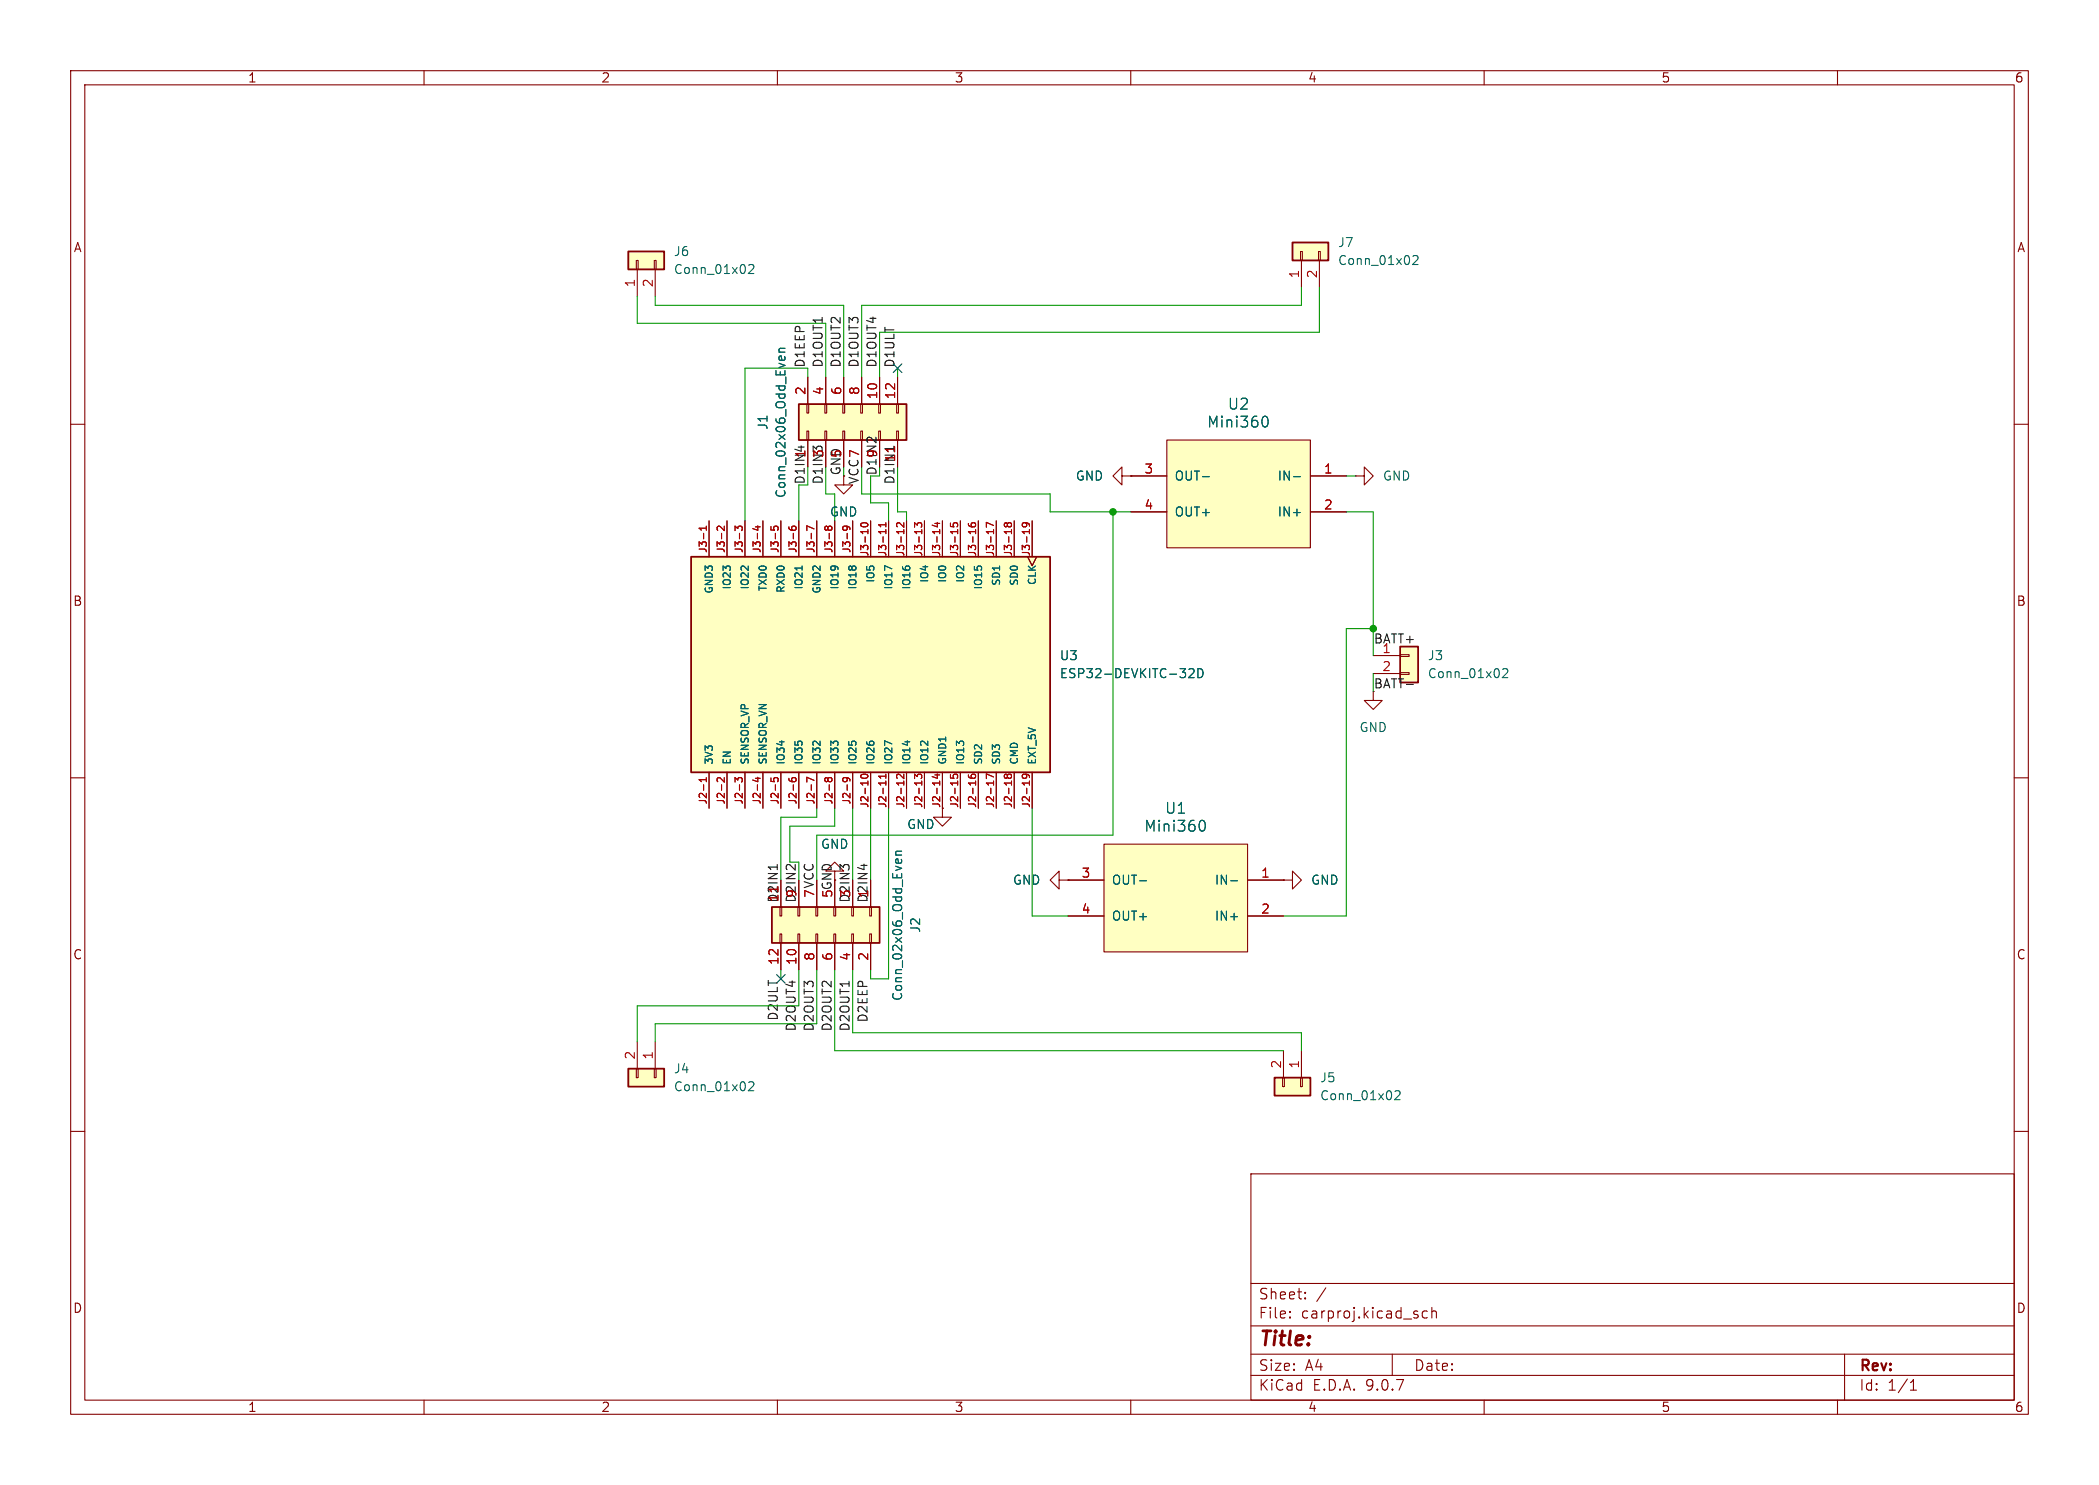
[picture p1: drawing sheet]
<svg xmlns="http://www.w3.org/2000/svg" width="297mm" height="210mm" viewBox="0 0 297 210" stroke-linecap="round" stroke-linejoin="round" font-family="sans-serif">
<g fill="none" stroke="#840000" stroke-width=".15">
<path d="M10 10h277v190h-277zM12 12h273v186h-273zM60 10v2M110 10v2M160 10v2M210 10v2M260 10v2M10 60h2M285 60h2M10 110h2M285 110h2M118.1 123.2h1.3l-1.3-1.3-1.3 1.3h1.3v1.3"/>
<path d="M149.9 124.5v-1.3l-1.3 1.3 1.3 1.2v-1.2h1.2M151.1 124.5h.1M10 160h2M177 166h108v32h-108zM285 160h2M60 198v2M110 198v2M160 198v2M177 194.5h108M177 191.5h108M177 187.5h108M177 181.5h108"/>
<path d="M182.5 186.3h.1l-.1 .1M182.5 186.3v.1M182.5 185.5v.1M182.5 185.5h.1l-.1 .1M184.7 183.6v.1M184.7 183.6h-.1l.1 .1M184.7 182.8v.1M184.7 182.8h-.1l.1 .1M187.6 182.1l-1.3 2M197 191.5v3M202 185.5l-.5-.1-.3 .3v.4l.2 .2 .1 .1 .5-.1M202.6 185.5a.37 .37 0 0 1 .6 .1v.8"/>
<path d="M202.6 184.9v1.5M210 198v2M260 198v2M261 191.5v6.5M270.3 196.6h.9M270.3 195.5l.4-.4v1.5"/>
</g>
<path d="M156.2 119.4h20.3v15.2h-20.3z" fill="#ffffc2"/>
<path d="M158.7 67.3v-1.3l-1.2 1.3 1.2 1.3v-1.3h1.3M160 67.3h.1M156.2 119.4h20.3v15.2h-20.3zM151.1 129.5h5.1M151.1 124.5h5.1M176.5 129.5h5.1M176.5 124.5h5.1" fill="none" stroke="#840000" stroke-width=".15"/>
<path d="M169.9 116.1a.36 .36 0 0 1 .6 .2 .79 .79 0 0 1-.5 1.2h-.1M161.3 124.6h.9M174.1 124.6h1" fill="none" stroke="#006464" stroke-width=".15"/>
<path d="M198.1 91.4h2.6v5.1h-2.6z" fill="#ffffc2"/>
<path d="M198.1 91.4h2.6v5.1h-2.6z" fill="none" stroke="#840000" stroke-width=".25"/>
<path d="M194.3 92.7h3.8M194.3 95.3h3.8M198.1 92.6h1.3v.2h-1.3zM198.1 95.1h1.3v.3h-1.3z" fill="none" stroke="#840000" stroke-width=".15"/>
<path d="M212.6 94.7l.2-.1h.3l.2 .1v.2v.2l-.7 .7h.7" fill="none" stroke="#006464" stroke-width=".15"/>
<path d="M182.9 34.3h5.1v2.5h-5.1z" fill="#ffffc2"/>
<path d="M182.9 34.3h5.1v2.5h-5.1z" fill="none" stroke="#840000" stroke-width=".25"/>
<path d="M184 35.6h.3v1.2h-.3zM184.1 36.8v3.8M186.6 35.6h.2v1.2h-.2zM186.7 36.8v3.8" fill="none" stroke="#840000" stroke-width=".15"/>
<path d="M199.9 36.3l.2-.2h.3l.2 .2v.2v.2l-.7 .7h.7" fill="none" stroke="#006464" stroke-width=".15"/>
<path d="M165.1 62.2h20.3v15.3h-20.3z" fill="#ffffc2"/>
<path d="M160 72.4h5.1M160 67.3h5.1M165.1 62.2h20.3v15.3h-20.3zM185.4 72.4h5.1M185.4 67.3h5.1M133.3 114.3v1.3h1.3l-1.3 1.2-1.2-1.2h1.2" fill="none" stroke="#840000" stroke-width=".15"/>
<path d="M178.8 58.9a.36 .36 0 0 1 .6 .3 .79 .79 0 0 1-.5 1.2l-.1-.1M170.1 67.4h1M183 67.4h1" fill="none" stroke="#006464" stroke-width=".15"/>
<path d="M88.9 151.1h5.1v2.6h-5.1z" fill="#ffffc2"/>
<path d="M88.9 151.1h5.1v2.6h-5.1z" fill="none" stroke="#840000" stroke-width=".25"/>
<path d="M90 151.1h.3v1.3h-.3zM90.2 147.3v3.8M92.6 151.1h.2v1.3h-.2zM92.7 147.3v3.8" fill="none" stroke="#840000" stroke-width=".15"/>
<path d="M105.9 153.1l.2-.1h.3l.2 .1 .1 .2-.1 .2-.7 .7h.8" fill="none" stroke="#006464" stroke-width=".15"/>
<path d="M97.8 78.7h50.8v30.5h-50.8z" fill="#ffffc2"/>
<path d="M97.8 78.7h50.8v30.5h-50.8z" fill="none" stroke="#840000" stroke-width=".25"/>
<g fill="none" stroke="#840000" stroke-width=".15">
<path d="M100.3 73.7v5M102.9 73.7v5M105.4 73.7v5M107.9 73.7v5M110.5 73.7v5M113 73.7v5M115.6 73.7v5M118.1 73.7v5M120.6 73.7v5M123.2 73.7v5M125.7 73.7v5M128.3 73.7v5"/>
<path d="M130.8 73.7v5M133.3 73.7v5M135.9 73.7v5M138.4 73.7v5M141 73.7v5M143.5 73.7v5M145.4 78.7l.6 1.3 .7-1.3M146 73.7v5M100.3 109.2v5.1M102.9 109.2v5.1M105.4 109.2v5.1M107.9 109.2v5.1"/>
<path d="M110.5 109.2v5.1M113 109.2v5.1M115.6 109.2v5.1M118.1 109.2v5.1M120.6 109.2v5.1M123.2 109.2v5.1M125.7 109.2v5.1M128.3 109.2v5.1M130.8 109.2v5.1M133.3 109.2v5.1M135.9 109.2v5.1M138.4 109.2v5.1"/>
<path d="M141 109.2v5.1M143.5 109.2v5.1M146 109.2v5.1"/>
</g>
<g fill="none" stroke="#a90000" stroke-width=".15">
<path d="M99.9 74.4v.6M99.9 74.7h-1l.3 .3M102.5 74.4v.6l-.7-.6-.3 .2 .1 .4M104 75v-.6l.4 .3 .1-.2h.4l.1 .1-.1 .4M106.9 74.5h.7M107.2 74.4v.6l-.7-.3M109.1 74.5v.4l.5 .1-.1-.2v-.3l.2-.1 .3 .1 .1 .1-.1 .4M111.6 74.5l.1 .3a.68 .68 0 0 0 .9 0l-.1-.3-.3-.1-.2 .2v.2l.2 .2M115.2 74.8l-1-.4v.6M117.1 74.6l-.2-.2-.2 .2 .1 .3 .1 .1 .2-.2M117.1 74.6v.2M117.1 74.6l.2-.2 .3 .1 .1 .1v.3l-.2 .1h-.2l-.2-.2"/>
<path d="M119.7 74.4l.2 .2v.2l-.2 .2-.4-.1-.1-.3 .1-.1a.67 .67 0 0 1 1 .2v.2M121.8 74.1a.6 .6 0 0 1 1 .2 .58 .58 0 0 1-1-.1zM125.3 73.9v.6M125.3 74.9v.6M125.3 74.2h-1l.3 .3M127.9 73.9v.7l-.7-.7-.3 .2 .1 .4M129.4 74.6v-.7l.4 .4 .1-.3h.4l.1 .1-.1 .5M132.3 74h.7M132.6 73.9v.6l-.7-.2M134.5 74v.5h.5l-.1-.1v-.4l.2-.1 .3 .1 .1 .1-.1 .4M137 74l.1 .3a.68 .68 0 0 0 .9 0l-.1-.3-.3-.1-.2 .2v.2l.2 .2M140.6 74.3l-1-.4v.7"/>
<path d="M142.5 74.1l-.2-.2-.2 .2 .1 .3 .1 .1 .2-.2M142.5 74.1v.2M142.5 74.1l.2-.2 .3 .1 .1 .1v.3l-.2 .1h-.3l-.1-.2M145.1 73.9l.2 .2v.2l-.2 .2-.4-.1-.1-.3 .1-.1a.67 .67 0 0 1 1 .2v.2M99.9 110v.6M99.9 110.3h-1l.3 .3M102.5 110v.6l-.7-.6-.3 .2 .1 .4M104 110.6v-.6l.4 .3 .1-.3h.4l.1 .2-.1 .4M106.9 110.1h.7M107.2 109.9v.7l-.7-.3M109.1 110v.5l.5 .1-.1-.2v-.3l.2-.1h.3l.1 .2-.1 .4M111.6 110.1l.1 .3a.68 .68 0 0 0 .9 0l-.1-.4h-.3l-.2 .2v.2l.2 .2"/>
<path d="M115.2 110.4l-1-.5v.7M117.1 110.2l-.2-.2-.2 .2 .1 .3 .1 .1 .2-.2M117.1 110.2l.2-.2h.3l.1 .2v.3l-.2 .1h-.2l-.2-.2M117.1 110.2v.2M119.7 110l.2 .2v.2l-.2 .2-.4-.1-.1-.3 .1-.2a.67 .67 0 0 1 1 .3v.2M121.8 109.6a.6 .6 0 0 1 1 .2 .58 .58 0 0 1-1-.1zM125.3 109.5v.6M125.3 110.5v.5M125.3 109.8h-1l.3 .3M127.9 109.5v.6l-.7-.6-.3 .2 .1 .4M129.4 110.1v-.6l.4 .3 .1-.3h.4l.1 .2-.1 .4M132.3 109.6h.7"/>
<path d="M132.6 109.4v.7l-.7-.3M134.5 109.5v.5l.5 .1-.1-.2v-.3l.2-.1h.3l.1 .2-.1 .4M137 109.6l.1 .3a.68 .68 0 0 0 .9 0l-.1-.4h-.3l-.2 .2v.2l.2 .2M140.6 109.9l-1-.5v.7M142.5 109.7l-.2-.2-.2 .2 .1 .3 .1 .1 .2-.2M142.5 109.7l.2-.2h.3l.1 .2v.3l-.2 .1-.3-.1-.1-.1M142.5 109.7v.2M145.1 109.5l.2 .2v.2l-.2 .2-.4-.1-.1-.3 .1-.2a.67 .67 0 0 1 1 .3v.2"/>
</g>
<path d="M113.5 80v.6M168.2 94.7l.2-.1h.3l.2 .1 .1 .2-.1 .2-.7 .7h.8M169.5 94.6a.64 .64 0 0 1 .7 .6 .64 .64 0 0 1-.7 .6z" fill="none" stroke="#006464" stroke-width=".15"/>
<path d="M109.2 128.3h15.3v5.1h-15.3z" fill="#ffffc2"/>
<path d="M109.2 128.3h15.3v5.1h-15.3z" fill="none" stroke="#840000" stroke-width=".25"/>
<g fill="none" stroke="#840000" stroke-width=".15">
<path d="M110.4 128.3h.2v1.2h-.2zM110.4 132.1h.2v1.3h-.2zM110.5 124.5v3.8M110.5 133.4v3.8M112.9 128.3h.3v1.2h-.3zM112.9 132.1h.3v1.3h-.3zM113 124.5v3.8M113 133.4v3.8M115.4 128.3h.3v1.2h-.3zM115.4 132.1h.3v1.3h-.3zM115.6 124.5v3.8M115.6 133.4v3.8"/>
<path d="M118 128.3h.2v1.2h-.2zM118 132.1h.2v1.3h-.2zM118.1 124.5v3.8M118.1 133.4v3.8M120.5 128.3h.3v1.2h-.3zM120.5 132.1h.3v1.3h-.3zM120.6 124.5v3.8M120.6 133.4v3.8M123.1 128.3h.2v1.2h-.2zM123.1 132.1h.2v1.3h-.2zM123.2 124.5v3.8M123.2 133.4v3.8"/>
</g>
<path d="M126.7 121.9l.1-.4h.2l.2 .6M126.7 120.9h.9M127.5 121.5l.1 .4M127.6 120.4h-.8l-.1 .3 .2 .2" fill="none" stroke="#006464" stroke-width=".15"/>
<path d="M180.3 152.4h5.1v2.5h-5.1z" fill="#ffffc2"/>
<path d="M180.3 152.4h5.1v2.5h-5.1z" fill="none" stroke="#840000" stroke-width=".25"/>
<path d="M119.4 67.3v1.3h1.2l-1.2 1.3-1.3-1.3h1.3M181.5 152.4h.2v1.3h-.2zM181.6 148.6v3.8M184 152.4h.3v1.3h-.3zM184.1 148.6v3.8" fill="none" stroke="#840000" stroke-width=".15"/>
<path d="M197.4 154.4l.2-.2h.3l.1 .2 .1 .2-.1 .2-.7 .7h.8" fill="none" stroke="#006464" stroke-width=".15"/>
<path d="M113 57.2h15.3v5h-15.3z" fill="#ffffc2"/>
<path d="M113 57.2h15.3v5h-15.3z" fill="none" stroke="#840000" stroke-width=".25"/>
<g fill="none" stroke="#840000" stroke-width=".15">
<path d="M114.2 57.2h.2v1.2h-.2zM114.3 53.3v3.9M116.7 57.2h.3v1.2h-.3zM116.8 53.3v3.9M119.3 57.2h.2v1.2h-.2zM119.4 53.3v3.9M121.8 57.2h.2v1.2h-.2zM121.9 53.3v3.9M124.3 57.2h.3v1.2h-.3zM124.5 53.3v3.9M126.9 57.2h.2v1.2h-.2zM127 53.3v3.9"/>
<path d="M114.2 61h.2v1.2h-.2zM114.3 62.2v3.8M116.7 61h.3v1.2h-.3zM116.8 62.2v3.8M119.3 61h.2v1.2h-.2zM119.4 62.2v3.8M121.8 61h.2v1.2h-.2zM121.9 62.2v3.8M124.3 61h.3v1.2h-.3zM124.5 62.2v3.8M126.9 61h.2v1.2h-.2zM127 62.2v3.8"/>
<path d="M194.3 97.8v1.3h1.3l-1.3 1.2-1.3-1.2h1.3"/>
</g>
<path d="M126.6 63.2v.7" fill="none" stroke="#a90000" stroke-width=".15"/>
<path d="M110.2 50.8l.1-.4 .2-.1 .1 .7M110.2 49.8h.9M111 50.4l.1 .4M111.1 49.3h-.8l-.1 .3 .1 .2" fill="none" stroke="#006464" stroke-width=".15"/>
<path d="M88.9 35.6h5.1v2.5h-5.1z" fill="#ffffc2"/>
<path d="M88.9 35.6h5.1v2.5h-5.1z" fill="none" stroke="#840000" stroke-width=".25"/>
<g fill="none" stroke="#840000" stroke-width=".15">
<path d="M90 36.8h.3v1.3h-.3zM90.2 38.1v3.8M92.6 36.8h.2v1.3h-.2zM92.7 38.1v3.8M114.3 53.3v3.9M116.8 53.3v3.9M119.4 53.3v3.9M121.9 53.3v3.9M124.5 53.3v3.9M127 53.3v3.9M100.3 73.7v5M102.9 73.7v5"/>
<path d="M105.4 73.7v5M107.9 73.7v5M110.5 73.7v5M113 73.7v5M114.3 62.2v3.8M115.6 73.7v5M116.8 62.2v3.8M118.1 73.7v5M119.4 62.2v3.8M120.6 73.7v5M121.9 62.2v3.8M123.2 73.7v5"/>
<path d="M124.5 62.2v3.8M125.7 73.7v5M127 62.2v3.8M128.3 73.7v5M130.8 73.7v5M133.3 73.7v5M135.9 73.7v5M138.4 73.7v5M141 73.7v5M143.5 73.7v5M145.4 78.7l.6 1.3 .7-1.3M146 73.7v5"/>
<path d="M160 67.3h.1M160 72.4h5.1M160 67.3h5.1M185.4 72.4h5.1M185.4 67.3h5.1M191.8 67.3h1.2v-1.3l1.3 1.3-1.3 1.3v-1.3M191.8 67.3h.1M100.3 109.2v5.1M102.9 109.2v5.1M105.4 109.2v5.1M107.9 109.2v5.1M110.5 109.2v5.1"/>
<path d="M113 109.2v5.1M115.6 109.2v5.1M118.1 109.2v5.1M120.6 109.2v5.1M123.2 109.2v5.1M125.7 109.2v5.1M128.3 109.2v5.1M130.8 109.2v5.1M133.3 109.2v5.1M135.9 109.2v5.1M138.4 109.2v5.1M141 109.2v5.1"/>
<path d="M143.5 109.2v5.1M146 109.2v5.1M110.5 124.5v3.8M110.5 133.4v3.8M113 124.5v3.8M113 133.4v3.8M115.6 124.5v3.8M115.6 133.4v3.8M118.1 124.5v3.8M118.1 133.4v3.8M120.6 124.5v3.8M120.6 133.4v3.8"/>
<path d="M123.2 124.5v3.8M123.2 133.4v3.8M151.1 124.5h.1M151.1 129.5h5.1M151.1 124.5h5.1M176.5 129.5h5.1M176.5 124.5h5.1M181.6 124.5h1.3v-1.3l1.2 1.3-1.2 1.2v-1.2M181.6 124.5h.1"/>
</g>
<g fill="none" stroke="#006464" stroke-width=".15">
<path d="M105.9 37.5l.2-.1h.3l.2 .1 .1 .3-.1 .2-.7 .7h.8M110.2 50.8l.1-.4 .2-.1 .1 .7M110.2 49.8h.9M111 50.4l.1 .4M111.1 49.3h-.8l-.1 .3 .1 .2M178.8 58.9a.36 .36 0 0 1 .6 .3 .79 .79 0 0 1-.5 1.2l-.1-.1M170.1 67.4h1M183 67.4h1M113.5 80v.6M168.2 94.7l.2-.1h.3l.2 .1 .1 .2-.1 .2-.7 .7h.8M169.5 94.6a.64 .64 0 0 1 .7 .6 .64 .64 0 0 1-.7 .6zM169.9 116.1a.36 .36 0 0 1 .6 .2 .79 .79 0 0 1-.5 1.2h-.1"/>
<path d="M126.7 121.9l.1-.4h.2l.2 .6M126.7 120.9h.9M127.5 121.5l.1 .4M127.6 120.4h-.8l-.1 .3 .2 .2M161.3 124.6h.9M174.1 124.6h1"/>
</g>
<path d="M126.5 63.1v.7M199 96.8h1M110 122.3v.7" fill="none" stroke="#0f0f0f" stroke-width=".15"/>
<g fill="none" stroke="#009600" stroke-width=".15">
<path d="M90.2 41.9v3.8h26.6v7.6M92.7 41.9v1.3h26.7v10.1M114.3 53.3v-1.2h-8.9v21.6M127 52.1v1.2M184.1 40.6v2.6h-62.2v10.1M186.7 40.6v6.4h-62.2v6.3M113 68.6v5.1M116.8 66v3.9h1.3v3.8M121.9 66v3.9h26.7v2.5h11.4M123.2 67.3v3.8h2.5v2.6M127 66v6.4h1.3v1.3M157.5 72.4v45.7h-41.9v6.4"/>
<path d="M190.5 72.4h3.8v20.3M190.5 67.3h1.3M194.3 88.9h-3.8v40.6h-8.9M194.3 95.3v2.5M115.6 114.3v1.3h-5.1v8.9M118.1 114.3v2.5h-6.3v5.1h1.2v2.6M120.6 114.3v10.2M123.2 114.3v10.2M125.7 114.3v24.1h-2.5v-1.2M146 114.3v15.2h5.1M110.5 137.2v1.2M113 137.2v5h-22.8v5.1"/>
<path d="M115.6 137.2v7.6h-22.9v2.5M118.1 137.2v11.4h63.5M120.6 137.2v8.9h63.5v2.5"/>
</g>
<path d="M126.4 51.5l1.2 1.2M127.6 51.5l-1.2 1.2M109.9 137.8l1.2 1.2M111.1 137.8l-1.2 1.2" fill="none" stroke="#000084" stroke-width=".15"/>
<g fill="none" stroke="#a90000" stroke-width=".15">
<path d="M99.9 74.4v.6M99.9 74.7h-1l.3 .3M102.5 74.4v.6l-.7-.6-.3 .2 .1 .4M104 75v-.6l.4 .3 .1-.2h.4l.1 .1-.1 .4M106.9 74.5h.7M107.2 74.4v.6l-.7-.3M109.1 74.5v.4l.5 .1-.1-.2v-.3l.2-.1 .3 .1 .1 .1-.1 .4M111.6 74.5l.1 .3a.68 .68 0 0 0 .9 0l-.1-.3-.3-.1-.2 .2v.2l.2 .2M115.2 74.8l-1-.4v.6M117.1 74.6l-.2-.2-.2 .2 .1 .3 .1 .1 .2-.2M117.1 74.6v.2M117.1 74.6l.2-.2 .3 .1 .1 .1v.3l-.2 .1h-.2l-.2-.2"/>
<path d="M119.7 74.4l.2 .2v.2l-.2 .2-.4-.1-.1-.3 .1-.1a.67 .67 0 0 1 1 .2v.2M121.8 74.1a.6 .6 0 0 1 1 .2 .58 .58 0 0 1-1-.1zM125.3 73.9v.6M125.3 74.9v.6M125.3 74.2h-1l.3 .3M126.6 63.2v.7M127.9 73.9v.7l-.7-.7-.3 .2 .1 .4M129.4 74.6v-.7l.4 .4 .1-.3h.4l.1 .1-.1 .5M132.3 74h.7M132.6 73.9v.6l-.7-.2M134.5 74v.5h.5l-.1-.1v-.4l.2-.1 .3 .1 .1 .1-.1 .4M137 74l.1 .3a.68 .68 0 0 0 .9 0l-.1-.3-.3-.1-.2 .2v.2l.2 .2"/>
<path d="M140.6 74.3l-1-.4v.7M142.5 74.1l-.2-.2-.2 .2 .1 .3 .1 .1 .2-.2M142.5 74.1v.2M142.5 74.1l.2-.2 .3 .1 .1 .1v.3l-.2 .1h-.3l-.1-.2M145.1 73.9l.2 .2v.2l-.2 .2-.4-.1-.1-.3 .1-.1a.67 .67 0 0 1 1 .2v.2M99.9 110v.6M99.9 110.3h-1l.3 .3M102.5 110v.6l-.7-.6-.3 .2 .1 .4M104 110.6v-.6l.4 .3 .1-.3h.4l.1 .2-.1 .4M106.9 110.1h.7M107.2 109.9v.7l-.7-.3M109.1 110v.5l.5 .1-.1-.2v-.3l.2-.1h.3l.1 .2-.1 .4"/>
<path d="M111.6 110.1l.1 .3a.68 .68 0 0 0 .9 0l-.1-.4h-.3l-.2 .2v.2l.2 .2M115.2 110.4l-1-.5v.7M117.1 110.2l-.2-.2-.2 .2 .1 .3 .1 .1 .2-.2M117.1 110.2l.2-.2h.3l.1 .2v.3l-.2 .1h-.2l-.2-.2M117.1 110.2v.2M119.7 110l.2 .2v.2l-.2 .2-.4-.1-.1-.3 .1-.2a.67 .67 0 0 1 1 .3v.2M121.8 109.6a.6 .6 0 0 1 1 .2 .58 .58 0 0 1-1-.1zM125.3 109.5v.6M125.3 110.5v.5M125.3 109.8h-1l.3 .3M127.9 109.5v.6l-.7-.6-.3 .2 .1 .4M129.4 110.1v-.6l.4 .3 .1-.3h.4l.1 .2-.1 .4"/>
<path d="M132.3 109.6h.7M132.6 109.4v.7l-.7-.3M134.5 109.5v.5l.5 .1-.1-.2v-.3l.2-.1h.3l.1 .2-.1 .4M137 109.6l.1 .3a.68 .68 0 0 0 .9 0l-.1-.4h-.3l-.2 .2v.2l.2 .2M140.6 109.9l-1-.5v.7M142.5 109.7l-.2-.2-.2 .2 .1 .3 .1 .1 .2-.2M142.5 109.7l.2-.2h.3l.1 .2v.3l-.2 .1-.3-.1-.1-.1M142.5 109.7v.2M145.1 109.5l.2 .2v.2l-.2 .2-.4-.1-.1-.3 .1-.2a.67 .67 0 0 1 1 .3v.2"/>
</g>
<g fill="#009600" stroke="#009600" stroke-width=".15">
<circle cx="194.3" cy="88.9" r=".46"/>
<circle cx="157.5" cy="72.4" r=".46"/>
</g>
<text font-size="2.8" fill="#840000" x="178" y="190.9">Title:</text>
<g font-size="2.1" fill="#006464">
<text x="173.7" y="58.1">U2</text>
<text x="170.7" y="60.7">Mini360</text>
<text x="161.8" y="117.8">Mini360</text>
<text x="164.8" y="115.3">U1</text>
</g>
<g font-size="2.1" fill="#840000">
<text x="178" y="184">Sheet:</text>
<text x="178" y="186.7">File:</text>
<text x="184.1" y="186.7">carproj.kicad_sch</text>
<text x="178" y="196.9">KiCad</text>
<text x="178" y="194.1">Size:</text>
<text x="184.7" y="194.1">A4</text>
<text x="185.7" y="196.9">E.D.A.</text>
<text x="193.3" y="196.9">9.0.7</text>
<text x="200" y="194.1">Date:</text>
<text x="263" y="194.3">Rev:</text>
<text x="263" y="196.9">Id:</text>
<text x="267.1" y="196.9">1/1</text>
</g>
<g font-size="1.8" fill="#840000">
<text x="35" y="11.9">1</text>
<text x="85" y="11.9">2</text>
<text x="135" y="11.9">3</text>
<text x="185" y="11.9">4</text>
<text x="235" y="11.9">5</text>
<text x="285" y="11.9">6</text>
<text x="10.3" y="35.9">A</text>
<text x="285.3" y="35.9">A</text>
<text x="119" y="67.3" transform="rotate(-90 119 67.3)">GND</text>
<text x="10.3" y="85.9">B</text>
<text x="285.3" y="85.9">B</text>
<text x="117.9" y="127.1" transform="rotate(-90 117.9 127.1)">5GND</text>
<text x="10.3" y="135.9">C</text>
<text x="285.3" y="135.9">C</text>
<text x="10.3" y="185.9">D</text>
<text x="285.3" y="185.9">D</text>
<text x="35" y="199.9">1</text>
<text x="85" y="199.9">2</text>
<text x="135" y="199.9">3</text>
<text x="185" y="199.9">4</text>
<text x="235" y="199.9">5</text>
<text x="285" y="199.9">6</text>
</g>
<g font-size="1.8" fill="#006464">
<text x="189.2" y="35.2">J7</text>
<text x="95.3" y="36.4">J6</text>
<text x="95.3" y="39">Conn_01x02</text>
<text x="189.2" y="37.7">Conn_01x02</text>
<text x="108.8" y="60.9" transform="rotate(-90 108.8 60.9)">J1</text>
<text x="111.4" y="70.5" transform="rotate(-90 111.4 70.5)">Conn_02x06_Odd_Even</text>
<text x="152.1" y="68.2">GND</text>
<text x="166.1" y="68.2">OUT-</text>
<text x="180.7" y="68.2">IN-</text>
<text x="195.6" y="68.2">GND</text>
<text x="117.3" y="73.3">GND</text>
<text x="166.1" y="73.3">OUT+</text>
<text x="180.7" y="73.3">IN+</text>
<text x="149.9" y="93.6">U3</text>
<text x="201.9" y="93.6">J3</text>
<text x="149.9" y="96.1">ESP32-DEVKITC-32D</text>
<text x="201.9" y="96.1">Conn_01x02</text>
<text x="192.3" y="103.7">GND</text>
<text x="128.3" y="117.4">GND</text>
<text x="116.1" y="120.2">GND</text>
<text x="143.2" y="125.3">GND</text>
<text x="157.2" y="125.3">OUT-</text>
<text x="171.8" y="125.3">IN-</text>
<text x="185.4" y="125.3">GND</text>
<text x="157.2" y="130.4">OUT+</text>
<text x="171.8" y="130.4">IN+</text>
<text x="130.4" y="132" transform="rotate(-90 130.4 132)">J2</text>
<text x="127.9" y="141.6" transform="rotate(-90 127.9 141.6)">Conn_02x06_Odd_Even</text>
<text x="95.3" y="152">J4</text>
<text x="95.3" y="154.5">Conn_01x02</text>
<text x="186.7" y="153.3">J5</text>
<text x="186.7" y="155.8">Conn_01x02</text>
</g>
<g font-size="1.8" fill="#a90000">
<text x="89.9" y="40.7" transform="rotate(-90 89.9 40.7)">1</text>
<text x="92.5" y="40.7" transform="rotate(-90 92.5 40.7)">2</text>
<text x="183.9" y="39.4" transform="rotate(-90 183.9 39.4)">1</text>
<text x="186.4" y="39.4" transform="rotate(-90 186.4 39.4)">2</text>
<text x="114" y="56" transform="rotate(-90 114 56)">2</text>
<text x="116.6" y="56" transform="rotate(-90 116.6 56)">4</text>
<text x="119.1" y="56" transform="rotate(-90 119.1 56)">6</text>
<text x="121.7" y="56" transform="rotate(-90 121.7 56)">8</text>
<text x="124.2" y="56.6" transform="rotate(-90 124.2 56.6)">10</text>
<text x="126.7" y="56.6" transform="rotate(-90 126.7 56.6)">12</text>
<text x="114" y="64.8" transform="rotate(-90 114 64.8)">1</text>
<text x="116.6" y="64.8" transform="rotate(-90 116.6 64.8)">3</text>
<text x="119.1" y="64.8" transform="rotate(-90 119.1 64.8)">5</text>
<text x="121.7" y="64.8" transform="rotate(-90 121.7 64.8)">7</text>
<text x="124.2" y="64.8" transform="rotate(-90 124.2 64.8)">9</text>
<text x="126.7" y="65.4" transform="rotate(-90 126.7 65.4)">11</text>
<text x="161.9" y="67.1">3</text>
<text x="187.3" y="67.1">1</text>
<text x="161.9" y="72.1">4</text>
<text x="187.3" y="72.1">2</text>
<text x="195.5" y="95">2</text>
<text x="153" y="124.2">3</text>
<text x="178.4" y="124.2">1</text>
<text x="110.1" y="127.7" transform="rotate(-90 110.1 127.7)">D2IN1</text>
<text x="110.2" y="127.7" transform="rotate(-90 110.2 127.7)">11</text>
<text x="112.8" y="127.1" transform="rotate(-90 112.8 127.1)">9</text>
<text x="115.3" y="127.1" transform="rotate(-90 115.3 127.1)">7</text>
<text x="117.9" y="127.1" transform="rotate(-90 117.9 127.1)">5</text>
<text x="120.4" y="127.1" transform="rotate(-90 120.4 127.1)">3</text>
<text x="122.9" y="127.1" transform="rotate(-90 122.9 127.1)">1</text>
<text x="153" y="129.3">4</text>
<text x="178.4" y="129.3">2</text>
<text x="110.2" y="136.6" transform="rotate(-90 110.2 136.6)">12</text>
<text x="112.8" y="136.6" transform="rotate(-90 112.8 136.6)">10</text>
<text x="115.3" y="136" transform="rotate(-90 115.3 136)">8</text>
<text x="117.9" y="136" transform="rotate(-90 117.9 136)">6</text>
<text x="120.4" y="136" transform="rotate(-90 120.4 136)">4</text>
<text x="122.9" y="136" transform="rotate(-90 122.9 136)">2</text>
<text x="89.9" y="149.9" transform="rotate(-90 89.9 149.9)">2</text>
<text x="92.5" y="149.9" transform="rotate(-90 92.5 149.9)">1</text>
<text x="181.4" y="151.2" transform="rotate(-90 181.4 151.2)">2</text>
<text x="183.9" y="151.2" transform="rotate(-90 183.9 151.2)">1</text>
</g>
<g font-size="1.8" fill="#0f0f0f">
<text x="114" y="52.1" transform="rotate(-90 114 52.1)">D1EEP</text>
<text x="116.5" y="52.1" transform="rotate(-90 116.5 52.1)">D1OUT1</text>
<text x="119" y="52.1" transform="rotate(-90 119 52.1)">D1OUT2</text>
<text x="121.6" y="52.1" transform="rotate(-90 121.6 52.1)">D1OUT3</text>
<text x="124.1" y="52.1" transform="rotate(-90 124.1 52.1)">D1OUT4</text>
<text x="126.7" y="52.1" transform="rotate(-90 126.7 52.1)">D1ULT</text>
<text x="116.5" y="68.6" transform="rotate(-90 116.5 68.6)">D1IN3</text>
<text x="121.6" y="68.6" transform="rotate(-90 121.6 68.6)">VCC7</text>
<text x="126.7" y="68.6" transform="rotate(-90 126.7 68.6)">D1IN1</text>
<text x="194.3" y="91.1">BATT+</text>
<text x="195.5" y="92.5">1</text>
<text x="194.3" y="97.4">BATT-</text>
<text x="112.7" y="127.7" transform="rotate(-90 112.7 127.7)">D2IN2</text>
<text x="115.3" y="127.1" transform="rotate(-90 115.3 127.1)">7 VCC</text>
<text x="120.3" y="127.7" transform="rotate(-90 120.3 127.7)">D2IN3</text>
<text x="122.8" y="127.7" transform="rotate(-90 122.8 127.7)">D2IN4</text>
<text x="110.1" y="144.4" transform="rotate(-90 110.1 144.4)">D2ULT</text>
<text x="112.7" y="146" transform="rotate(-90 112.7 146)">D2OUT4</text>
<text x="115.2" y="146" transform="rotate(-90 115.2 146)">D2OUT3</text>
<text x="117.8" y="146" transform="rotate(-90 117.8 146)">D2OUT2</text>
<text x="120.3" y="146" transform="rotate(-90 120.3 146)">D2OUT1</text>
<text x="122.8" y="144.7" transform="rotate(-90 122.8 144.7)">D2EEP</text>
</g>
<g font-size="1.8" fill="#009600">
<text x="114" y="68.6" transform="rotate(-90 114 68.6)">D1IN4</text>
<text x="124.1" y="67.3" transform="rotate(-90 124.1 67.3)">D1IN2</text>
</g>
<g font-size="1.4" fill="#a90000">
<text x="100.1" y="78.3" transform="rotate(-90 100.1 78.3)">J3-1</text>
<text x="102.6" y="78.3" transform="rotate(-90 102.6 78.3)">J3-2</text>
<text x="105.2" y="78.3" transform="rotate(-90 105.2 78.3)">J3-3</text>
<text x="107.7" y="78.3" transform="rotate(-90 107.7 78.3)">J3-4</text>
<text x="110.2" y="78.3" transform="rotate(-90 110.2 78.3)">J3-5</text>
<text x="112.8" y="78.3" transform="rotate(-90 112.8 78.3)">J3-6</text>
<text x="115.3" y="78.3" transform="rotate(-90 115.3 78.3)">J3-7</text>
<text x="117.9" y="78.3" transform="rotate(-90 117.9 78.3)">J3-8</text>
<text x="120.4" y="78.3" transform="rotate(-90 120.4 78.3)">J3-9</text>
<text x="122.9" y="78.8" transform="rotate(-90 122.9 78.8)">J3-10</text>
<text x="125.5" y="78.8" transform="rotate(-90 125.5 78.8)">J3-11</text>
<text x="128" y="78.8" transform="rotate(-90 128 78.8)">J3-12</text>
<text x="130.6" y="78.8" transform="rotate(-90 130.6 78.8)">J3-13</text>
<text x="133.1" y="78.8" transform="rotate(-90 133.1 78.8)">J3-14</text>
<text x="135.6" y="78.8" transform="rotate(-90 135.6 78.8)">J3-15</text>
<text x="138.2" y="78.8" transform="rotate(-90 138.2 78.8)">J3-16</text>
<text x="140.7" y="78.8" transform="rotate(-90 140.7 78.8)">J3-17</text>
<text x="143.3" y="78.8" transform="rotate(-90 143.3 78.8)">J3-18</text>
<text x="145.8" y="78.8" transform="rotate(-90 145.8 78.8)">J3-19</text>
<text x="100.1" y="113.9" transform="rotate(-90 100.1 113.9)">J2-1</text>
<text x="102.6" y="113.9" transform="rotate(-90 102.6 113.9)">J2-2</text>
<text x="105.2" y="113.9" transform="rotate(-90 105.2 113.9)">J2-3</text>
<text x="107.7" y="113.9" transform="rotate(-90 107.7 113.9)">J2-4</text>
<text x="110.2" y="113.9" transform="rotate(-90 110.2 113.9)">J2-5</text>
<text x="112.8" y="113.9" transform="rotate(-90 112.8 113.9)">J2-6</text>
<text x="115.3" y="113.9" transform="rotate(-90 115.3 113.9)">J2-7</text>
<text x="117.9" y="113.9" transform="rotate(-90 117.9 113.9)">J2-8</text>
<text x="120.4" y="113.9" transform="rotate(-90 120.4 113.9)">J2-9</text>
<text x="122.9" y="114.4" transform="rotate(-90 122.9 114.4)">J2-10</text>
<text x="125.5" y="114.4" transform="rotate(-90 125.5 114.4)">J2-11</text>
<text x="128" y="114.4" transform="rotate(-90 128 114.4)">J2-12</text>
<text x="130.6" y="114.4" transform="rotate(-90 130.6 114.4)">J2-13</text>
<text x="135.6" y="114.4" transform="rotate(-90 135.6 114.4)">J2-15</text>
<text x="138.2" y="114.4" transform="rotate(-90 138.2 114.4)">J2-16</text>
<text x="140.7" y="114.4" transform="rotate(-90 140.7 114.4)">J2-17</text>
<text x="143.3" y="114.4" transform="rotate(-90 143.3 114.4)">J2-18</text>
<text x="145.8" y="114.4" transform="rotate(-90 145.8 114.4)">J2-19</text>
</g>
<g font-size="1.4" fill="#006464">
<text x="103.6" y="83.5" transform="rotate(-90 103.6 83.5)">IO23</text>
<text x="106.1" y="83.5" transform="rotate(-90 106.1 83.5)">IO22</text>
<text x="108.7" y="83.7" transform="rotate(-90 108.7 83.7)">TXD0</text>
<text x="111.2" y="84" transform="rotate(-90 111.2 84)">RXD0</text>
<text x="113.8" y="83.5" transform="rotate(-90 113.8 83.5)">IO21</text>
<text x="118.8" y="83.5" transform="rotate(-90 118.8 83.5)">IO19</text>
<text x="121.4" y="83.5" transform="rotate(-90 121.4 83.5)">IO18</text>
<text x="123.9" y="82.5" transform="rotate(-90 123.9 82.5)">IO5</text>
<text x="126.5" y="83.5" transform="rotate(-90 126.5 83.5)">IO17</text>
<text x="129" y="83.5" transform="rotate(-90 129 83.5)">IO16</text>
<text x="131.5" y="82.5" transform="rotate(-90 131.5 82.5)">IO4</text>
<text x="134.1" y="82.5" transform="rotate(-90 134.1 82.5)">IO0</text>
<text x="136.6" y="82.5" transform="rotate(-90 136.6 82.5)">IO2</text>
<text x="139.2" y="83.5" transform="rotate(-90 139.2 83.5)">IO15</text>
<text x="141.7" y="83" transform="rotate(-90 141.7 83)">SD1</text>
<text x="144.2" y="83" transform="rotate(-90 144.2 83)">SD0</text>
<text x="146.8" y="82.9" transform="rotate(-90 146.8 82.9)">CLK</text>
<text x="101.1" y="84.1" transform="rotate(-90 101.1 84.1)">GND3</text>
<text x="116.3" y="84.1" transform="rotate(-90 116.3 84.1)">GND2</text>
<text x="101.1" y="108.2" transform="rotate(-90 101.1 108.2)">3V3</text>
<text x="103.6" y="108.2" transform="rotate(-90 103.6 108.2)">EN</text>
<text x="106.1" y="108.2" transform="rotate(-90 106.1 108.2)">SENSOR_VP</text>
<text x="108.7" y="108.2" transform="rotate(-90 108.7 108.2)">SENSOR_VN</text>
<text x="111.2" y="108.2" transform="rotate(-90 111.2 108.2)">IO34</text>
<text x="113.8" y="108.2" transform="rotate(-90 113.8 108.2)">IO35</text>
<text x="116.3" y="108.2" transform="rotate(-90 116.3 108.2)">IO32</text>
<text x="118.8" y="108.2" transform="rotate(-90 118.8 108.2)">IO33</text>
<text x="121.4" y="108.2" transform="rotate(-90 121.4 108.2)">IO25</text>
<text x="123.9" y="108.2" transform="rotate(-90 123.9 108.2)">IO26</text>
<text x="126.5" y="108.2" transform="rotate(-90 126.5 108.2)">IO27</text>
<text x="129" y="108.2" transform="rotate(-90 129 108.2)">IO14</text>
<text x="131.5" y="108.2" transform="rotate(-90 131.5 108.2)">IO12</text>
<text x="134.1" y="108.2" transform="rotate(-90 134.1 108.2)">GND1</text>
<text x="136.6" y="108.2" transform="rotate(-90 136.6 108.2)">IO13</text>
<text x="139.2" y="108.2" transform="rotate(-90 139.2 108.2)">SD2</text>
<text x="141.7" y="108.2" transform="rotate(-90 141.7 108.2)">SD3</text>
<text x="144.2" y="108.2" transform="rotate(-90 144.2 108.2)">CMD</text>
<text x="146.8" y="108.2" transform="rotate(-90 146.8 108.2)">EXT_5V</text>
</g>
<text font-size="1.4" fill="#840000" x="133.1" y="114.4" transform="rotate(-90 133.1 114.4)">J2-14</text>
</svg>
